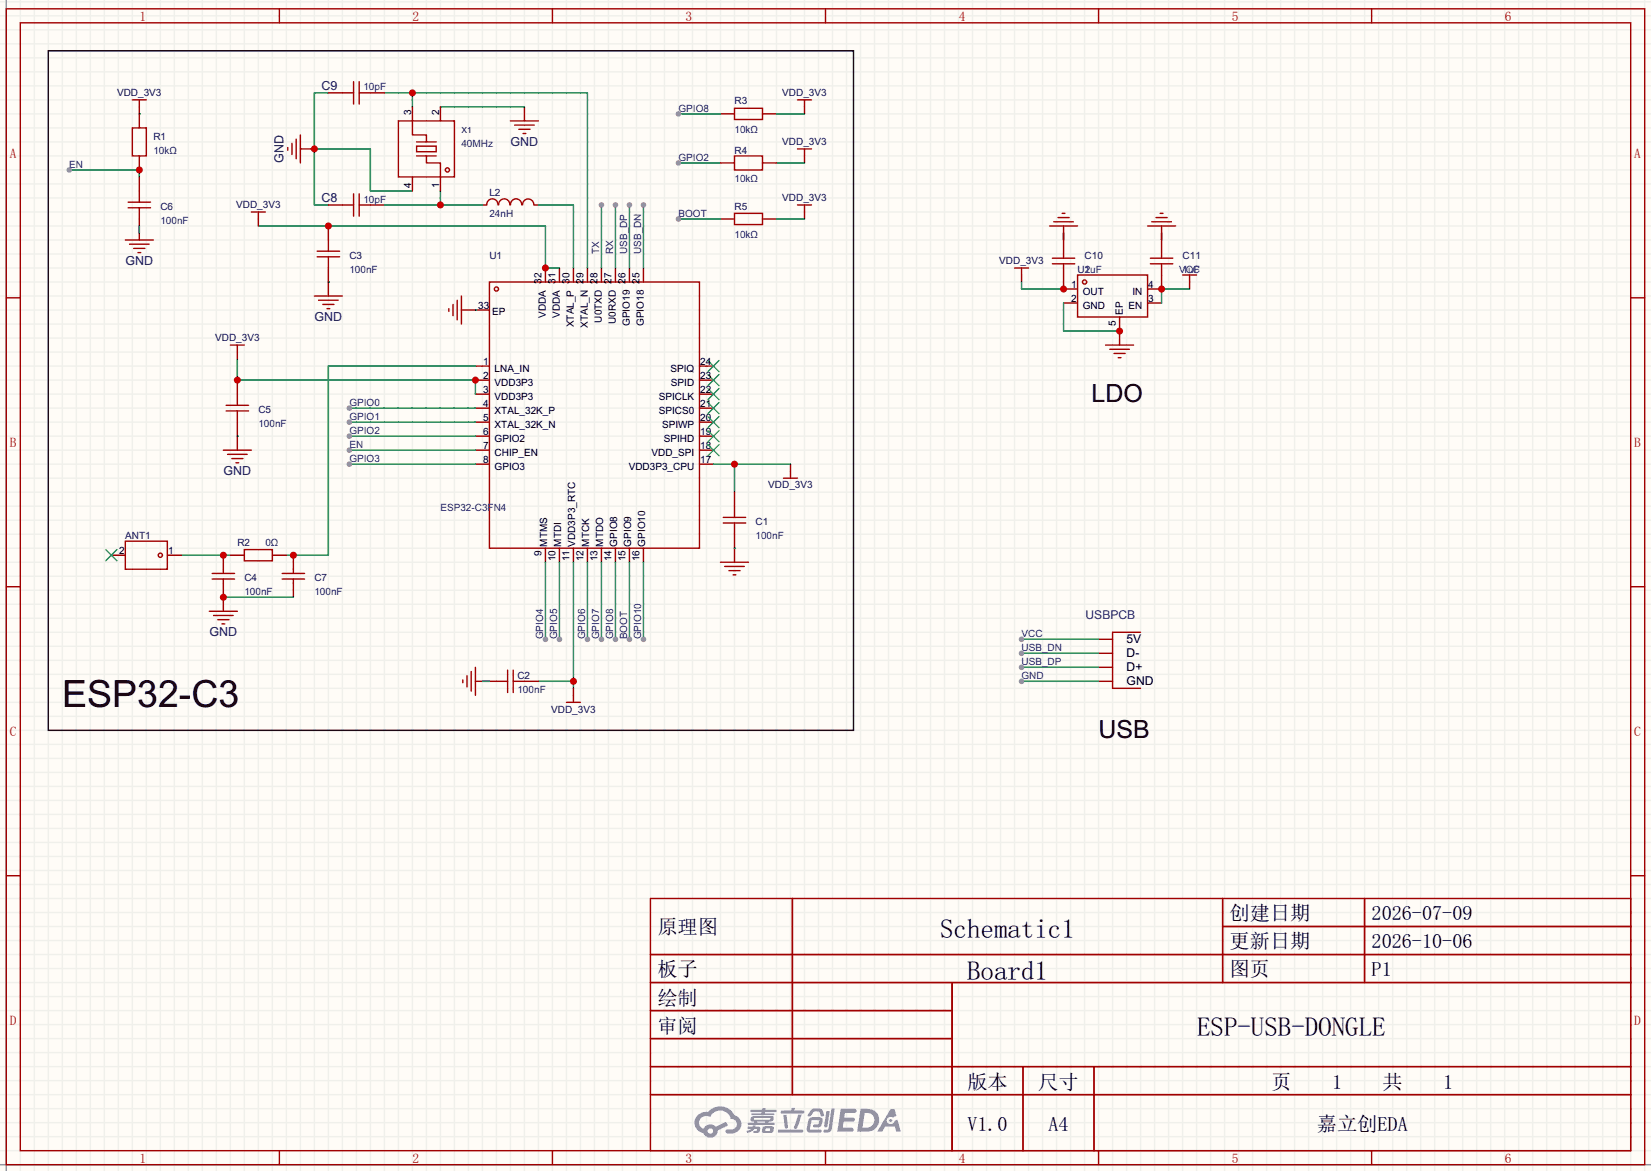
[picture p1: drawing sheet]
<svg xmlns="http://www.w3.org/2000/svg" width="299mm" height="212mm" viewBox="0 0 299 212" stroke-linecap="round" stroke-linejoin="round" font-family="sans-serif">
<path d="M0 0h299.5v212.3h-299.5z" fill="#fffcf7"/>
<g fill="none" stroke="#f0f0eb" stroke-width=".25">
<path d="M1.1 0v212.3M3.7 0v212.3M6.2 0v212.3M8.8 0v212.3M11.3 0v212.3M13.8 0v212.3M16.4 0v212.3M18.9 0v212.3M21.5 0v212.3M24 0v212.3M26.5 0v212.3M29.1 0v212.3"/>
<path d="M31.6 0v212.3M34.2 0v212.3M36.7 0v212.3M39.2 0v212.3M41.8 0v212.3M44.3 0v212.3M46.9 0v212.3M49.4 0v212.3M51.9 0v212.3M54.5 0v212.3M57 0v212.3M59.6 0v212.3"/>
<path d="M62.1 0v212.3M64.6 0v212.3M67.2 0v212.3M69.7 0v212.3M72.3 0v212.3M74.8 0v212.3M77.3 0v212.3M79.9 0v212.3M82.4 0v212.3M85 0v212.3M87.5 0v212.3M90 0v212.3"/>
<path d="M92.6 0v212.3M95.1 0v212.3M97.7 0v212.3M100.2 0v212.3M102.7 0v212.3M105.3 0v212.3M107.8 0v212.3M110.4 0v212.3M112.9 0v212.3M115.4 0v212.3M118 0v212.3M120.5 0v212.3"/>
<path d="M123.1 0v212.3M125.6 0v212.3M128.1 0v212.3M130.7 0v212.3M133.2 0v212.3M135.8 0v212.3M138.3 0v212.3M140.8 0v212.3M143.4 0v212.3M145.9 0v212.3M148.5 0v212.3M151 0v212.3"/>
<path d="M153.5 0v212.3M156.1 0v212.3M158.6 0v212.3M161.2 0v212.3M163.7 0v212.3M166.2 0v212.3M168.8 0v212.3M171.3 0v212.3M173.9 0v212.3M176.4 0v212.3M178.9 0v212.3M181.5 0v212.3"/>
<path d="M184 0v212.3M186.6 0v212.3M189.1 0v212.3M191.6 0v212.3M194.2 0v212.3M196.7 0v212.3M199.3 0v212.3M201.8 0v212.3M204.3 0v212.3M206.9 0v212.3M209.4 0v212.3M212 0v212.3"/>
<path d="M214.5 0v212.3M217 0v212.3M219.6 0v212.3M222.1 0v212.3M224.7 0v212.3M227.2 0v212.3M229.7 0v212.3M232.3 0v212.3M234.8 0v212.3M237.4 0v212.3M239.9 0v212.3M242.4 0v212.3"/>
<path d="M245 0v212.3M247.5 0v212.3M250.1 0v212.3M252.6 0v212.3M255.1 0v212.3M257.7 0v212.3M260.2 0v212.3M262.8 0v212.3M265.3 0v212.3M267.8 0v212.3M270.4 0v212.3M272.9 0v212.3"/>
<path d="M275.5 0v212.3M278 0v212.3M280.5 0v212.3M283.1 0v212.3M285.6 0v212.3M288.2 0v212.3M290.7 0v212.3M293.2 0v212.3M295.8 0v212.3M298.3 0v212.3M0 .3h299.5M0 2.9h299.5"/>
<path d="M0 5.4h299.5M0 7.9h299.5M0 10.5h299.5M0 13h299.5M0 15.6h299.5M0 18.1h299.5M0 20.6h299.5M0 23.2h299.5M0 25.7h299.5M0 28.3h299.5M0 30.8h299.5M0 33.3h299.5"/>
<path d="M0 35.9h299.5M0 38.4h299.5M0 41h299.5M0 43.5h299.5M0 46h299.5M0 48.6h299.5M0 51.1h299.5M0 53.7h299.5M0 56.2h299.5M0 58.7h299.5M0 61.3h299.5M0 63.8h299.5"/>
<path d="M0 66.4h299.5M0 68.9h299.5M0 71.4h299.5M0 74h299.5M0 76.5h299.5M0 79.1h299.5M0 81.6h299.5M0 84.1h299.5M0 86.7h299.5M0 89.2h299.5M0 91.8h299.5M0 94.3h299.5"/>
<path d="M0 96.8h299.5M0 99.4h299.5M0 101.9h299.5M0 104.5h299.5M0 107h299.5M0 109.5h299.5M0 112.1h299.5M0 114.6h299.5M0 117.2h299.5M0 119.7h299.5M0 122.2h299.5M0 124.8h299.5"/>
<path d="M0 127.3h299.5M0 129.9h299.5M0 132.4h299.5M0 134.9h299.5M0 137.5h299.5M0 140h299.5M0 142.6h299.5M0 145.1h299.5M0 147.6h299.5M0 150.2h299.5M0 152.7h299.5M0 155.3h299.5"/>
<path d="M0 157.8h299.5M0 160.3h299.5M0 162.9h299.5M0 165.4h299.5M0 168h299.5M0 170.5h299.5M0 173h299.5M0 175.6h299.5M0 178.1h299.5M0 180.7h299.5M0 183.2h299.5M0 185.7h299.5"/>
<path d="M0 188.3h299.5M0 190.8h299.5M0 193.4h299.5M0 195.9h299.5M0 198.4h299.5M0 201h299.5M0 203.5h299.5M0 206.1h299.5M0 208.6h299.5M0 211.1h299.5"/>
</g>
<path d="M1.1 0v212.3M0 211.1h299.5" fill="none" stroke="#999" stroke-width=".25"/>
<g fill="none" stroke="#a10000" stroke-width=".25">
<path d="M1.1 1.6h297.2v209.5h-297.2zM3.7 4.1h292.1v204.5h-292.1zM50.7 1.6v2.5M100.2 1.6v2.5M149.7 1.6v2.5M199.3 1.6v2.5M248.8 1.6v2.5M1.1 54h2.6M295.8 54h2.5M1.1 106.4h2.6M295.8 106.4h2.5M1.1 158.8h2.6"/>
<path d="M295.8 158.8h2.5M118 162.9h177.8v45.7h-177.8zM118 173h177.8M118 178.1h177.8M143.7 162.9v35.5M172.7 178.1v30.5M221.8 162.9v15.2M221.8 168h74M247.5 162.9v15.2M118 183.2h54.7M118 193.4h177.8M118 188.3h54.7"/>
<path d="M118 198.4h177.8M185.6 193.4v15.2M198.4 193.4v15.2M50.7 208.6v2.5M100.2 208.6v2.5M149.7 208.6v2.5M199.3 208.6v2.5M248.8 208.6v2.5"/>
</g>
<g fill="#5487ff">
<path d="M152.5 201h1.6a1.34 1.34 0 0 1 1.2 .2 .37 .37 0 0 1-.3 .6h-1.7l-.2 .8h1.6a.37 .37 0 0 1 .4 .4 .37 .37 0 0 1-.4 .4l-1.7-.1-.2 1.2h.8a1.26 1.26 0 0 1 1.2 .1 .36 .36 0 0 1-.3 .6h-2.6z"/>
<path d="M161.5 201.1h.8l.3 1.2-.6 .3a.72 .72 0 0 0-1.1 .2 .72 .72 0 0 0 .3 1 .72 .72 0 0 0 1-.4l.1-.2 .5-.2 .6 2.1h-.8l-.3-.8h-1.8l-.5 .8h-.9z"/>
<path d="M149.9 201.4h.6l-.4 2.7a.31 .31 0 0 1-.3 .3 .31 .31 0 0 1-.3-.3z"/>
<path d="M150.8 201h.6l-.5 3.7a.97 .97 0 0 1-1.5 .5l.1-.4h.6l.2-.2z"/>
<path d="M147.1 201.2l.5-.2h1.3l.3 .4 .3 .8-.1 .2h-.5l-.3-.9h-.8l-.2 .1-.6 .8-.5-.1v-.1z"/>
<path d="M146.8 202.8l.4-.2 1.5-.1a.69 .69 0 0 1 .5 .5 .69 .69 0 0 1-.1 .7 .74 .74 0 0 1-.8 .7h-.6a.27 .27 0 0 1-.2-.3 .27 .27 0 0 1 .3-.3h.6l.2-.7h-1.4l-.3 1.6 1.9 .1a.28 .28 0 0 1 .2 .3 .28 .28 0 0 1-.3 .2h-1.9l-.4-.2-.1-.5z"/>
<path d="M141.1 204.8h4.3a.28 .28 0 0 1 .3 .3 .28 .28 0 0 1-.3 .2h-4.2l-.1-.1z"/>
<path d="M144.8 202.1h.6l-.8 2.4a.3 .3 0 0 1-.4 .2 .3 .3 0 0 1-.2-.3z"/>
<path d="M142.1 202.1h.6l.2 2.2-.2 .3-.4-.2z"/>
<path d="M141.7 201.3h1.8l.2-.4h.5l-.1 .4h1.5a.27 .27 0 0 1 .3 .3 .27 .27 0 0 1-.3 .3h-3.8l-.2-.2z"/>
<path d="M135.7 204.2h.8v-.1l.6-.1-.1 .2 .8 .1a.7 .7 0 0 1-.5 1.1h-.6v-.4l.6-.1v-.2l-.4-.1a2.13 2.13 0 0 1-1.3 .8l-.2-.4 .8-.3h-.6z"/>
<path d="M136.1 201.2h2.1l.1-.3h.6l-.1 .3h1.9l.2 .2-.2 .2h-1.9l-.1 .2h1.6l.2 .2-.2 .2h-3.9l-.1-.4h1.8v-.2h-1.9l-.1-.1z"/>
<path d="M156.1 201l-.6 4.2h1.4a2.14 2.14 0 0 0 2.6-2.1 2.14 2.14 0 0 0-2.7-2.1zM156.8 201.7a1.37 1.37 0 0 1 1.8 1.2 1.37 1.37 0 0 1-1.5 1.5l-.7 .1z"/>
<path d="M136.3 202.5a.47 .47 0 0 0-.2 .6 .47 .47 0 0 0 .6 .2l.1 .3h-1.1l-.1 .3h4.7l.2-.1-.1-.2h-1l.1-.3a.6 .6 0 0 0 .7-.2 .6 .6 0 0 0 0-.7l-3.5-.1zM136.8 202.7h2.8l.1 .1-.1 .2h-2.8zM137.4 203.3h1.4l-.1 .3h-1.2z"/>
<path d="M138.4 204.3a.9 .9 0 0 0-.1 1.1 2.48 2.48 0 0 0 1.9-.2 .84 .84 0 0 0 0-1h-1.4zM138.9 204.6h.7l.1 .3-.2 .1h-.7z"/>
<path d="M126.6 202.1a1.91 1.91 0 0 0-.5 2 1.91 1.91 0 0 0 1.5 1.3 1.35 1.35 0 0 0 1.5 .9 1.35 1.35 0 0 0 1.1-1.4l1.9-.9-.4-.6-1.8 .9a1.41 1.41 0 0 0-2.3 .3 1.25 1.25 0 0 1-.6-1.7 1.25 1.25 0 0 1 1.8-.4 1.97 1.97 0 0 1 2-1.2 1.97 1.97 0 0 1 1.8 1.5 .96 .96 0 0 1 1 .9 .96 .96 0 0 1-.9 1h-.6a.39 .39 0 0 0-.5 .4 .39 .39 0 0 0 .4 .4 1.87 1.87 0 0 0 1.9-.5 1.87 1.87 0 0 0 .4-2l-.7-.7-.4-.1a2.86 2.86 0 0 0-4.8-.6h-.3a2.27 2.27 0 0 0-1.5 .5zM128.4 205.1a.5 .5 0 0 1 1 0 .5 .5 0 0 1-1 0z"/>
<circle cx="161.6" cy="203.1" r=".27"/>
</g>
<g fill="none" stroke="#870000" stroke-width=".25">
<path d="M86.2 56.2h2.6M98.9 48.6v2.5M101.5 48.6v2.5M104 48.6v2.5M106.6 48.6v2.5M109.1 48.6v2.5M111.6 48.6v2.5M114.2 48.6v2.5M116.7 48.6v2.5M215.8 51.1v1.3M86.2 66.4h2.6M86.2 68.9h2.6"/>
<path d="M86.2 71.4h2.6M86.2 74h2.6M86.2 76.5h2.6M86.2 79.1h2.6M126.9 66.4h2.5M126.9 68.9h2.5M126.9 71.4h2.5M126.9 74h2.5M126.9 76.5h2.5M126.9 79.1h2.5M203.1 60v2.6M86.2 81.6h2.6"/>
<path d="M86.2 84.1h2.6M98.9 99.4v2.5M101.5 99.4v2.5M104 99.4v2.5M106.6 99.4v2.5M109.1 99.4v2.5M111.6 99.4v2.5M114.2 99.4v2.5M116.7 99.4v2.5M126.9 81.6h2.5M126.9 84.1h2.5"/>
</g>
<g fill="none" stroke="#a10000" stroke-width=".25">
<path d="M88.8 51.1h38.1v48.3h-38.1zM214.5 49.9h2.5M215.8 49.9v1.2M200.5 62.6h5.1M201.3 63.3h3.6M202.1 64.1h2M202.8 64.8h.5"/>
<circle cx="90" cy="52.4" r=".38"/>
</g>
<g fill="none" stroke="#3c3" stroke-width=".25">
<path d="M128.4 78.1l2 2M128.4 75.5l2 2M128.4 73l2 2M128.4 70.4l2 2.1M128.4 67.9l2 2M128.4 65.4l2 2M130.4 78.1l-2 2M130.4 75.5l-2 2M130.4 73l-2 2M130.4 70.4l-2 2.1M130.4 67.9l-2 2M130.4 65.4l-2 2"/>
<path d="M128.4 80.6l2 2M130.4 80.6l-2 2"/>
</g>
<path d="M114.2 37.2v11.4" fill="none" stroke="#008700" stroke-width=".25"/>
<circle cx="114.2" cy="37.2" r=".51" fill="#999"/>
<path d="M116.7 37.2v11.4" fill="none" stroke="#008700" stroke-width=".25"/>
<circle cx="116.7" cy="37.2" r=".51" fill="#999"/>
<path d="M143.4 84.1v1.3" fill="none" stroke="#870000" stroke-width=".25"/>
<path d="M142.1 86.7h2.6M143.4 85.4v1.3" fill="none" stroke="#a10000" stroke-width=".25"/>
<path d="M129.4 84.1h14M133.2 84.1v5.1" fill="none" stroke="#008700" stroke-width=".25"/>
<circle cx="133.2" cy="84.1" r=".63" fill="#c00"/>
<path d="M104 101.9v22.9M97.7 123.5h6.3" fill="none" stroke="#008700" stroke-width=".25"/>
<circle cx="104" cy="123.5" r=".63" fill="#c00"/>
<path d="M185.3 49.9v1.2M104 124.8v1.3" fill="none" stroke="#870000" stroke-width=".25"/>
<path d="M184 48.6h2.6M185.3 48.6v1.3M102.7 127.3h2.6M104 126.1v1.2" fill="none" stroke="#a10000" stroke-width=".25"/>
<path d="M46.9 41h52v7.6h2.6" fill="none" stroke="#008700" stroke-width=".25"/>
<circle cx="98.9" cy="48.6" r=".63" fill="#c00"/>
<path d="M46.9 39.7v1.3M59.6 51.1v2.6M192.9 41v2.5M210.7 41v2.5" fill="none" stroke="#870000" stroke-width=".25"/>
<g fill="none" stroke="#a10000" stroke-width=".25">
<path d="M45.6 38.4h2.5M46.9 38.4v1.3M191.9 39.4h2M192.7 38.7h.5M209.7 39.4h2M210.4 38.7h.5M57 53.7h5.1M57.8 54.4h3.5M58.5 55.2h2.1M59.3 56h.5M190.4 41h5.1M191.1 40.2h3.6"/>
<path d="M208.2 41h5M208.9 40.2h3.6"/>
</g>
<path d="M59.6 51.1h.1M192.9 42.2v1.3M210.7 42.2v1.3M43.1 65.1v3.8h43.1v2.5" fill="none" stroke="#008700" stroke-width=".25"/>
<circle cx="86.2" cy="68.9" r=".63" fill="#c00"/>
<path d="M59.6 41v2.5M59.6 48.6v2.5M43.1 63.8v1.3M43.1 79.1v2.5M133.2 89.2v2.6M133.2 96.8v2.6M40.5 108.3v2.5M87.5 123.5h2.5M95.1 123.5h2.6" fill="none" stroke="#870000" stroke-width=".25"/>
<g fill="none" stroke="#a10000" stroke-width=".25">
<path d="M57.5 46.6h4.1M59.6 43.5v2M59.6 46.6v2M41.8 62.6h2.5M43.1 62.6v1.2M40.5 81.6h5.1M41.3 82.4h3.5M42 83.1h2.1M42.8 83.9h.5M131.2 94.8h4.1M131.2 93.8h4.1M133.2 91.8v2"/>
<path d="M133.2 94.8v2M38 110.8h5.1M38.7 111.6h3.6M39.5 112.3h2M40.3 113.1h.5M90 123.5h2.1M92.1 121.5v4.1M93.1 123.5h2M93.1 121.5v4.1"/>
</g>
<circle cx="59.6" cy="41" r=".63" fill="#c00"/>
<path d="M57.5 45.5h4.1M41 74.5h4.1M43.1 71.4v2.1M43.1 74.5v2" fill="none" stroke="#a10000" stroke-width=".25"/>
<path d="M43.1 68.9v2.5M43.1 76.5v2.6" fill="none" stroke="#870000" stroke-width=".25"/>
<circle cx="43.1" cy="68.9" r=".63" fill="#c00"/>
<path d="M41 73.5h4.1" fill="none" stroke="#a10000" stroke-width=".25"/>
<path d="M69.7 16.8h36.9v31.8M74.8 16.8v2.6M86.2 66.4h-26.6v34.3h-7.7M32.9 100.7h8.9" fill="none" stroke="#008700" stroke-width=".25"/>
<circle cx="74.8" cy="16.8" r=".63" fill="#c00"/>
<path d="M59.6 16.8h-2.6v20.4h2.6M57 27h10.2v7.6h7.6" fill="none" stroke="#008700" stroke-width=".25"/>
<path d="M54.5 27h2.5" fill="none" stroke="#870000" stroke-width=".25"/>
<circle cx="57" cy="27" r=".63" fill="#c00"/>
<path d="M52.2 26.7v.6M53 26v2M53.7 25.2v3.6M54.5 24.5v5M92.6 21.9h5.1M93.3 22.7h3.6M94.1 23.4h2M94.9 24.2h.5" fill="none" stroke="#a10000" stroke-width=".25"/>
<path d="M95.1 19.4v2.5" fill="none" stroke="#870000" stroke-width=".25"/>
<path d="M79.9 19.4h15.2M114.2 101.9v14" fill="none" stroke="#008700" stroke-width=".25"/>
<circle cx="114.2" cy="115.9" r=".51" fill="#999"/>
<path d="M63.4 81.6h22.8" fill="none" stroke="#008700" stroke-width=".25"/>
<circle cx="63.4" cy="81.6" r=".51" fill="#999"/>
<path d="M8.8 9.2h146v123.2h-146z" fill="none" stroke="#000" stroke-width=".25"/>
<path d="M12.6 30.8h12.7v1.3" fill="none" stroke="#008700" stroke-width=".25"/>
<circle cx="12.6" cy="30.8" r=".51" fill="#999"/>
<g fill="none" stroke="#a10000" stroke-width=".25">
<path d="M24 18.1h2.5M25.3 18.1v1.3M62.1 16.8h2M64.1 14.8v4.1M65.2 14.8v4.1M65.2 16.8h2M23.2 37.7h4.1M23.2 36.7h4.1M25.3 34.6v2.1M25.3 37.7v2M62.1 37.2h2M64.1 35.1v4.1"/>
<path d="M65.2 35.1v4.1M65.2 37.2h2M88.3 37.1a1.01 1.01 0 0 1 1-1 1.01 1.01 0 0 1 1 1M90.4 37.1a1.01 1.01 0 0 1 1.1-1 1.01 1.01 0 0 1 1 1M92.6 37.1a1.01 1.01 0 0 1 1-1 1.01 1.01 0 0 1 1 1M94.8 37.1a1.01 1.01 0 0 1 1-1 1.01 1.01 0 0 1 1 1M22.7 43.5h5.1M23.5 44.3h3.6M24.3 45h2M25 45.8h.5M44.3 99.6h5.1v2.1h-5.1z"/>
</g>
<path d="M25.3 19.4v1.2M59.6 16.8h2.5M67.2 16.8h2.5M25.3 32.1v2.5M25.3 39.7v3.8M59.6 37.2h2.5M67.2 37.2h2.5M87.5 37.2h.8M96.9 37.2h.8M41.8 100.7h2.5M49.4 100.7h2.5" fill="none" stroke="#870000" stroke-width=".25"/>
<path d="M25.3 20.6h.1M69.7 37.2h17.8M79.9 34.6v2.6M97.7 37.2h6.3v11.4" fill="none" stroke="#008700" stroke-width=".25"/>
<circle cx="79.9" cy="37.2" r=".63" fill="#c00"/>
<path d="M63.4 79.1h22.8" fill="none" stroke="#008700" stroke-width=".25"/>
<circle cx="63.4" cy="79.1" r=".51" fill="#999"/>
<path d="M63.4 84.1h22.8" fill="none" stroke="#008700" stroke-width=".25"/>
<circle cx="63.4" cy="84.1" r=".51" fill="#999"/>
<path d="M98.9 101.9v14" fill="none" stroke="#008700" stroke-width=".25"/>
<circle cx="98.9" cy="115.9" r=".51" fill="#999"/>
<path d="M101.5 101.9v14" fill="none" stroke="#008700" stroke-width=".25"/>
<circle cx="101.5" cy="115.9" r=".51" fill="#999"/>
<path d="M109.1 101.9v14" fill="none" stroke="#008700" stroke-width=".25"/>
<circle cx="109.1" cy="115.9" r=".51" fill="#999"/>
<path d="M106.6 101.9v14" fill="none" stroke="#008700" stroke-width=".25"/>
<circle cx="106.6" cy="115.9" r=".51" fill="#999"/>
<path d="M111.6 101.9v14" fill="none" stroke="#008700" stroke-width=".25"/>
<circle cx="111.6" cy="115.9" r=".51" fill="#999"/>
<path d="M116.7 101.9v14" fill="none" stroke="#008700" stroke-width=".25"/>
<circle cx="116.7" cy="115.9" r=".51" fill="#999"/>
<path d="M109.1 37.2v11.4" fill="none" stroke="#008700" stroke-width=".25"/>
<circle cx="109.1" cy="37.2" r=".51" fill="#999"/>
<path d="M111.6 37.2v11.4" fill="none" stroke="#008700" stroke-width=".25"/>
<circle cx="111.6" cy="37.2" r=".51" fill="#999"/>
<path d="M83.7 56.2h2.5M133.2 99.4v2.5M86.2 123.5h2.6" fill="none" stroke="#870000" stroke-width=".25"/>
<path d="M81.4 56v.5M82.2 55.2v2M82.9 54.4v3.6M83.7 53.7v5M130.7 101.9h5.1M131.4 102.7h3.6M132.2 103.5h2M133 104.2h.5M83.9 123.3v.5M84.7 122.5v2M85.5 121.7v3.6M86.2 121v5.1" fill="none" stroke="#a10000" stroke-width=".25"/>
<path d="M63.4 74h22.8" fill="none" stroke="#008700" stroke-width=".25"/>
<circle cx="63.4" cy="74" r=".51" fill="#999"/>
<path d="M63.4 76.5h22.8" fill="none" stroke="#008700" stroke-width=".25"/>
<circle cx="63.4" cy="76.5" r=".51" fill="#999"/>
<path d="M123.1 39.7h7.6M140.8 39.7h5.1M140.8 29.5h5.1M140.8 20.6h5.1M86.2 56.2h.1" fill="none" stroke="#008700" stroke-width=".25"/>
<path d="M133.2 19.6h5.1v2.1h-5.1zM144.7 18.1h2.5M145.9 18.1v1.3M133.2 38.7h5.1v2h-5.1zM144.7 37.2h2.5M144.7 27h2.5M145.9 27v1.3M145.9 37.2v1.2" fill="none" stroke="#a10000" stroke-width=".25"/>
<path d="M145.9 19.4v1.2M130.7 20.6h2.5M130.7 39.7h2.5M138.3 20.6h2.5M138.3 39.7h2.5M145.9 28.3v1.2M145.9 38.4v1.3" fill="none" stroke="#870000" stroke-width=".25"/>
<circle cx="123.1" cy="39.7" r=".51" fill="#999"/>
<path d="M123.1 29.5h7.6" fill="none" stroke="#008700" stroke-width=".25"/>
<circle cx="123.1" cy="29.5" r=".51" fill="#999"/>
<path d="M123.1 20.6h7.6" fill="none" stroke="#008700" stroke-width=".25"/>
<circle cx="123.1" cy="20.6" r=".51" fill="#999"/>
<path d="M25.3 41v1.2M133.2 99.4h.1M87.5 123.5h1.3" fill="none" stroke="#008700" stroke-width=".25"/>
<path d="M38.5 104h4M38.5 105h4" fill="none" stroke="#a10000" stroke-width=".25"/>
<path d="M40.5 100.7v2.5" fill="none" stroke="#870000" stroke-width=".25"/>
<circle cx="40.5" cy="100.7" r=".63" fill="#c00"/>
<path d="M40.5 105.7v2.6M53.2 100.7v2.5" fill="none" stroke="#870000" stroke-width=".25"/>
<path d="M40.5 103.2v.8M40.5 105v.7M51.2 104h4M51.2 105h4" fill="none" stroke="#a10000" stroke-width=".25"/>
<circle cx="53.2" cy="100.7" r=".63" fill="#c00"/>
<path d="M53.2 105.7v2.6M199.3 115.9h2.5M199.3 118.4h2.5M199.3 121h2.5M199.3 123.5h2.5" fill="none" stroke="#870000" stroke-width=".25"/>
<path d="M53.2 103.2v.8M53.2 105v.7M206.9 114.6h-5.1v10.2h5.1" fill="none" stroke="#a10000" stroke-width=".25"/>
<path d="M43.1 79.1h.1M185.3 115.9h14" fill="none" stroke="#008700" stroke-width=".25"/>
<circle cx="185.3" cy="115.9" r=".51" fill="#999"/>
<path d="M185.3 118.4h14" fill="none" stroke="#008700" stroke-width=".25"/>
<circle cx="185.3" cy="118.4" r=".51" fill="#999"/>
<path d="M185.3 121h14" fill="none" stroke="#008700" stroke-width=".25"/>
<circle cx="185.3" cy="121" r=".51" fill="#999"/>
<path d="M185.3 123.5h14" fill="none" stroke="#008700" stroke-width=".25"/>
<circle cx="185.3" cy="123.5" r=".51" fill="#999"/>
<path d="M40.5 108.3h12.7" fill="none" stroke="#008700" stroke-width=".25"/>
<circle cx="40.5" cy="108.3" r=".63" fill="#c00"/>
<g fill="none" stroke="#a10000" stroke-width=".25">
<path d="M195.5 49.9h12.7v7.6h-12.7z"/>
<circle cx="196.7" cy="51.1" r=".38"/>
</g>
<path d="M192.9 52.4h2.6M192.9 54.9h2.6M203.1 57.5v2.5M208.2 52.4h2.5M208.2 54.9h2.5" fill="none" stroke="#870000" stroke-width=".25"/>
<path d="M192.9 54.9v5.1h10.2M215.8 52.4h-5.1v2.5" fill="none" stroke="#008700" stroke-width=".25"/>
<circle cx="203.1" cy="60" r=".63" fill="#c00"/>
<path d="M185.3 51.1v1.3h7.6" fill="none" stroke="#008700" stroke-width=".25"/>
<path d="M208.7 47.8h4" fill="none" stroke="#a10000" stroke-width=".25"/>
<path d="M210.7 49.9v2.5" fill="none" stroke="#870000" stroke-width=".25"/>
<circle cx="210.7" cy="52.4" r=".63" fill="#c00"/>
<path d="M190.9 47.8h4M208.7 46.8h4M210.7 44.8v2M210.7 47.8v2.1" fill="none" stroke="#a10000" stroke-width=".25"/>
<path d="M192.9 49.9v2.5M210.7 42.2v2.6" fill="none" stroke="#870000" stroke-width=".25"/>
<circle cx="192.9" cy="52.4" r=".63" fill="#c00"/>
<g fill="none" stroke="#a10000" stroke-width=".25">
<path d="M72.3 21.9h10.1v10.2h-10.1zM74.8 21.9v2.6h2.5v1.2M75.6 26.5h3.5v1h-3.5zM75.6 28.3h3.5M75.6 25.7h3.5M77.3 28.3v1.2h2.6v2.6M133.2 28.3h5.1v2.5h-5.1zM190.9 46.8h4M192.9 44.8v2M192.9 47.8v2.1M22.7 98.1h7.7v5.1h-7.7z"/>
<circle cx="81.2" cy="30.8" r=".38"/>
<circle cx="29.1" cy="100.7" r=".38"/>
</g>
<path d="M74.8 19.4v2.5M79.9 19.4v2.5M25.3 20.6v2.6M25.3 28.3v2.5M74.8 32.1v2.5M79.9 32.1v2.5M130.7 29.5h2.5M138.3 29.5h2.5M192.9 42.2v2.6M20.2 100.7h2.5M30.4 100.7h2.5" fill="none" stroke="#870000" stroke-width=".25"/>
<path d="M19.2 99.6l2 2.1M21.2 99.6l-2 2.1" fill="none" stroke="#3c3" stroke-width=".25"/>
<circle cx="25.3" cy="30.8" r=".63" fill="#c00"/>
<path d="M24 23.2h2.5v5.1h-2.5z" fill="none" stroke="#a10000" stroke-width=".25"/>
<text font-size="6.8" x="11.3" y="128.2">ESP32-C3</text>
<g font-size="4.9">
<text x="170.5" y="170">Schematic1</text>
<text x="175.4" y="177.6">Board1</text>
<text x="217.1" y="187.8">ESP-USB-DONGLE</text>
</g>
<g font-size="4.5">
<text x="198" y="72.9">LDO</text>
<text x="199.3" y="133.9">USB</text>
</g>
<g font-size="3.7">
<text x="223" y="166.9">创建日期</text>
<text x="248.8" y="166.9">2026-07-09</text>
<text x="119.3" y="169.4">原理图</text>
<text x="223" y="171.9">更新日期</text>
<text x="248.8" y="171.9">2026-10-06</text>
<text x="119.3" y="177">板子</text>
<text x="223" y="177">图页</text>
<text x="248.8" y="177">P1</text>
<text x="119.3" y="182.1">绘制</text>
<text x="119.3" y="187.2">审阅</text>
<text x="175.5" y="197.3">版本</text>
<text x="188.3" y="197.3">尺寸</text>
<text x="230.6" y="197.3">页</text>
<text x="241.6" y="197.3">1</text>
<text x="250.8" y="197.3">共</text>
<text x="261.8" y="197.3">1</text>
<text x="175.5" y="205">V1.0</text>
<text x="190.2" y="205">A4</text>
<text x="238.9" y="205">嘉</text>
<text x="242.5" y="205">立创ED</text>
<text x="253.5" y="205">A</text>
</g>
<g font-size="2.4" fill="#a00000">
<text x="25.3" y="3.7">1</text>
<text x="74.8" y="3.7">2</text>
<text x="124.4" y="3.7">3</text>
<text x="173.9" y="3.7">4</text>
<text x="223.4" y="3.7">5</text>
<text x="272.9" y="3.7">6</text>
<text x="1.8" y="28.7">A</text>
<text x="296.4" y="28.7">A</text>
<text x="1.8" y="81.1">B</text>
<text x="296.4" y="81.1">B</text>
<text x="1.8" y="133.4">C</text>
<text x="296.4" y="133.4">C</text>
<text x="1.8" y="185.8">D</text>
<text x="296.4" y="185.8">D</text>
<text x="25.3" y="210.8">1</text>
<text x="74.8" y="210.8">2</text>
<text x="124.4" y="210.8">3</text>
<text x="173.9" y="210.8">4</text>
<text x="223.4" y="210.8">5</text>
<text x="272.9" y="210.8">6</text>
</g>
<g font-size="2.3" fill="#000080">
<text x="58.3" y="16.3">C9</text>
<text x="51.4" y="29.5" transform="rotate(-90 51.4 29.5)">GND</text>
<text x="92.6" y="26.5">GND</text>
<text x="58.3" y="36.6">C8</text>
<text x="22.8" y="48">GND</text>
<text x="57" y="58.2">GND</text>
<text x="40.5" y="86.1">GND</text>
<text x="38" y="115.4">GND</text>
</g>
<text font-size="2.2" fill="#00f" x="196.9" y="112.2">USBPCB</text>
<g font-size="2.2">
<text x="204.3" y="116.6">5V</text>
<text x="204.3" y="119.2">D-</text>
<text x="204.3" y="121.7">D+</text>
<text x="204.3" y="124.3">GND</text>
</g>
<g font-size="1.8" fill="#000080">
<text x="21.2" y="17.4">VDD_3V3</text>
<text x="141.9" y="17.4">VDD_3V3</text>
<text x="133.2" y="18.9">R3</text>
<text x="27.8" y="25.3">R1</text>
<text x="133.2" y="27.8">R4</text>
<text x="141.9" y="26.3">VDD_3V3</text>
<text x="88.8" y="35.5">L2</text>
<text x="29.1" y="38">C6</text>
<text x="42.8" y="37.7">VDD_3V3</text>
<text x="133.2" y="38">R5</text>
<text x="141.9" y="36.5">VDD_3V3</text>
<text x="63.4" y="46.9">C3</text>
<text x="88.8" y="46.9">U1</text>
<text x="181.3" y="47.9">VDD_3V3</text>
<text x="196.7" y="46.9">C10</text>
<text x="214.5" y="46.9">C11</text>
<text x="195.5" y="49.4">U2</text>
<text x="39" y="61.9">VDD_3V3</text>
<text x="46.9" y="74.8">C5</text>
<text x="139.4" y="88.5">VDD_3V3</text>
<text x="137" y="95.1">C1</text>
<text x="22.7" y="97.7">ANT1</text>
<text x="43.1" y="99">R2</text>
<text x="44.3" y="105.3">C4</text>
<text x="57" y="105.3">C7</text>
<text x="93.9" y="123.1">C2</text>
<text x="100" y="129.2">VDD_3V3</text>
</g>
<g font-size="1.8" fill="#00f">
<text x="65.9" y="16.4">10pF</text>
<text x="123.1" y="20.2">GPIO8</text>
<text x="27.8" y="27.8">10kΩ</text>
<text x="83.7" y="26.6">40MHz</text>
<text x="123.1" y="29.1">GPIO2</text>
<text x="133.2" y="24">10kΩ</text>
<text x="12.6" y="30.4">EN</text>
<text x="133.2" y="32.9">10kΩ</text>
<text x="29.1" y="40.5">100nF</text>
<text x="65.9" y="36.7">10pF</text>
<text x="88.8" y="39.3">24nH</text>
<text x="123.1" y="39.3">BOOT</text>
<text x="108.7" y="46" transform="rotate(-90 108.7 46)">TX</text>
<text x="111.2" y="46" transform="rotate(-90 111.2 46)">RX</text>
<text x="113.7" y="46" transform="rotate(-90 113.7 46)">USB_DP</text>
<text x="116.3" y="46" transform="rotate(-90 116.3 46)">USB_DN</text>
<text x="133.2" y="43.1">10kΩ</text>
<text x="63.4" y="49.4">100nF</text>
<text x="196.7" y="49.4">1uF</text>
<text x="213.9" y="49.4">VCC</text>
<text x="214.5" y="49.4">1uF</text>
<text x="46.9" y="77.4">100nF</text>
<text x="63.4" y="73.6">GPIO0</text>
<text x="63.4" y="76.1">GPIO1</text>
<text x="63.4" y="81.2">EN</text>
<text x="63.4" y="78.6">GPIO2</text>
<text x="63.4" y="83.7">GPIO3</text>
<text x="79.9" y="92.6">ESP32-C3FN4</text>
<text x="48.1" y="99">0Ω</text>
<text x="137" y="97.7">100nF</text>
<text x="44.3" y="107.8">100nF</text>
<text x="57" y="107.8">100nF</text>
<text x="98.5" y="115.9" transform="rotate(-90 98.5 115.9)">GPIO4</text>
<text x="101" y="115.9" transform="rotate(-90 101 115.9)">GPIO5</text>
<text x="106.1" y="115.9" transform="rotate(-90 106.1 115.9)">GPIO6</text>
<text x="108.7" y="115.9" transform="rotate(-90 108.7 115.9)">GPIO7</text>
<text x="111.2" y="115.9" transform="rotate(-90 111.2 115.9)">GPIO8</text>
<text x="113.7" y="115.9" transform="rotate(-90 113.7 115.9)">BOOT</text>
<text x="116.3" y="115.9" transform="rotate(-90 116.3 115.9)">GPIO10</text>
<text x="185.3" y="115.5">VCC</text>
<text x="185.3" y="118">USB_DN</text>
<text x="93.9" y="125.6">100nF</text>
<text x="185.3" y="120.5">USB_DP</text>
<text x="185.3" y="123.1">GND</text>
</g>
<g font-size="1.8">
<text x="74.6" y="20.9" transform="rotate(-90 74.6 20.9)">3</text>
<text x="79.7" y="20.9" transform="rotate(-90 79.7 20.9)">2</text>
<text x="74.6" y="34.1" transform="rotate(-90 74.6 34.1)">4</text>
<text x="79.7" y="34.1" transform="rotate(-90 79.7 34.1)">1</text>
<text x="98.2" y="51.5" transform="rotate(-90 98.2 51.5)">32</text>
<text x="100.8" y="51.5" transform="rotate(-90 100.8 51.5)">31</text>
<text x="103.3" y="51.5" transform="rotate(-90 103.3 51.5)">30</text>
<text x="105.9" y="51.5" transform="rotate(-90 105.9 51.5)">29</text>
<text x="108.4" y="51.5" transform="rotate(-90 108.4 51.5)">28</text>
<text x="110.9" y="51.5" transform="rotate(-90 110.9 51.5)">27</text>
<text x="113.5" y="51.5" transform="rotate(-90 113.5 51.5)">26</text>
<text x="116" y="51.5" transform="rotate(-90 116 51.5)">25</text>
<text x="194.3" y="52.2">1</text>
<text x="196.4" y="53.5">OUT</text>
<text x="205.4" y="53.5">IN</text>
<text x="208.3" y="52.2">4</text>
<text x="86.8" y="56">33</text>
<text x="89.3" y="57">EP</text>
<text x="99" y="57.6" transform="rotate(-90 99 57.6)">VDDA</text>
<text x="101.5" y="57.6" transform="rotate(-90 101.5 57.6)">VDDA</text>
<text x="104.1" y="59.3" transform="rotate(-90 104.1 59.3)">XTAL_P</text>
<text x="106.6" y="59.4" transform="rotate(-90 106.6 59.4)">XTAL_N</text>
<text x="109.2" y="58.5" transform="rotate(-90 109.2 58.5)">U0TXD</text>
<text x="111.7" y="58.7" transform="rotate(-90 111.7 58.7)">U0RXD</text>
<text x="114.2" y="59.1" transform="rotate(-90 114.2 59.1)">GPIO19</text>
<text x="116.8" y="59.1" transform="rotate(-90 116.8 59.1)">GPIO18</text>
<text x="194.3" y="54.7">2</text>
<text x="196.4" y="56">GND</text>
<text x="202.4" y="59.1" transform="rotate(-90 202.4 59.1)">5</text>
<text x="203.7" y="57" transform="rotate(-90 203.7 57)">EP</text>
<text x="204.7" y="56">EN</text>
<text x="208.3" y="54.7">3</text>
<text x="87.6" y="66.2">1</text>
<text x="87.6" y="68.7">2</text>
<text x="87.6" y="71.2">3</text>
<text x="89.7" y="67.4">LNA_IN</text>
<text x="89.7" y="70">VDD3P3</text>
<text x="121.6" y="67.4">SPIQ</text>
<text x="121.7" y="70">SPID</text>
<text x="127" y="71.2">22</text>
<text x="127" y="68.7">23</text>
<text x="127" y="66.2">24</text>
<text x="87.6" y="73.8">4</text>
<text x="87.6" y="76.3">5</text>
<text x="89.7" y="72.5">VDD3P3</text>
<text x="89.7" y="75.1">XTAL_32K_P</text>
<text x="89.7" y="77.6">XTAL_32K_N</text>
<text x="119.5" y="75.1">SPICS0</text>
<text x="119.5" y="72.5">SPICLK</text>
<text x="120.1" y="77.6">SPIWP</text>
<text x="127" y="76.3">20</text>
<text x="127" y="73.8">21</text>
<text x="87.6" y="78.9">6</text>
<text x="87.6" y="81.4">7</text>
<text x="87.6" y="83.9">8</text>
<text x="89.7" y="80.1">GPIO2</text>
<text x="89.7" y="82.7">CHIP_EN</text>
<text x="118.2" y="82.7">VDD_SPI</text>
<text x="120.4" y="80.1">SPIHD</text>
<text x="127" y="83.9">17</text>
<text x="127" y="81.4">18</text>
<text x="127" y="78.9">19</text>
<text x="89.7" y="85.2">GPIO3</text>
<text x="114" y="85.2">VDD3P3_CPU</text>
<text x="21.6" y="100.5">2</text>
<text x="30.5" y="100.5">1</text>
<text x="98.2" y="100.8" transform="rotate(-90 98.2 100.8)">9</text>
<text x="99.3" y="99.1" transform="rotate(-90 99.3 99.1)">MTMS</text>
<text x="100.8" y="101.8" transform="rotate(-90 100.8 101.8)">10</text>
<text x="101.8" y="99.1" transform="rotate(-90 101.8 99.1)">MTDI</text>
<text x="103.3" y="101.8" transform="rotate(-90 103.3 101.8)">11</text>
<text x="104.3" y="99.1" transform="rotate(-90 104.3 99.1)">VDD3P3_RTC</text>
<text x="105.9" y="101.8" transform="rotate(-90 105.9 101.8)">12</text>
<text x="106.9" y="99.1" transform="rotate(-90 106.9 99.1)">MTCK</text>
<text x="108.4" y="101.8" transform="rotate(-90 108.4 101.8)">13</text>
<text x="109.4" y="99.1" transform="rotate(-90 109.4 99.1)">MTDO</text>
<text x="110.9" y="101.8" transform="rotate(-90 110.9 101.8)">14</text>
<text x="112" y="99.1" transform="rotate(-90 112 99.1)">GPIO8</text>
<text x="113.5" y="101.8" transform="rotate(-90 113.5 101.8)">15</text>
<text x="114.5" y="99.1" transform="rotate(-90 114.5 99.1)">GPIO9</text>
<text x="116" y="101.8" transform="rotate(-90 116 101.8)">16</text>
<text x="117" y="99.1" transform="rotate(-90 117 99.1)">GPIO10</text>
</g>
<text font-size="1.5" fill="#000080" x="83.7" y="24.1">X1</text>
</svg>
